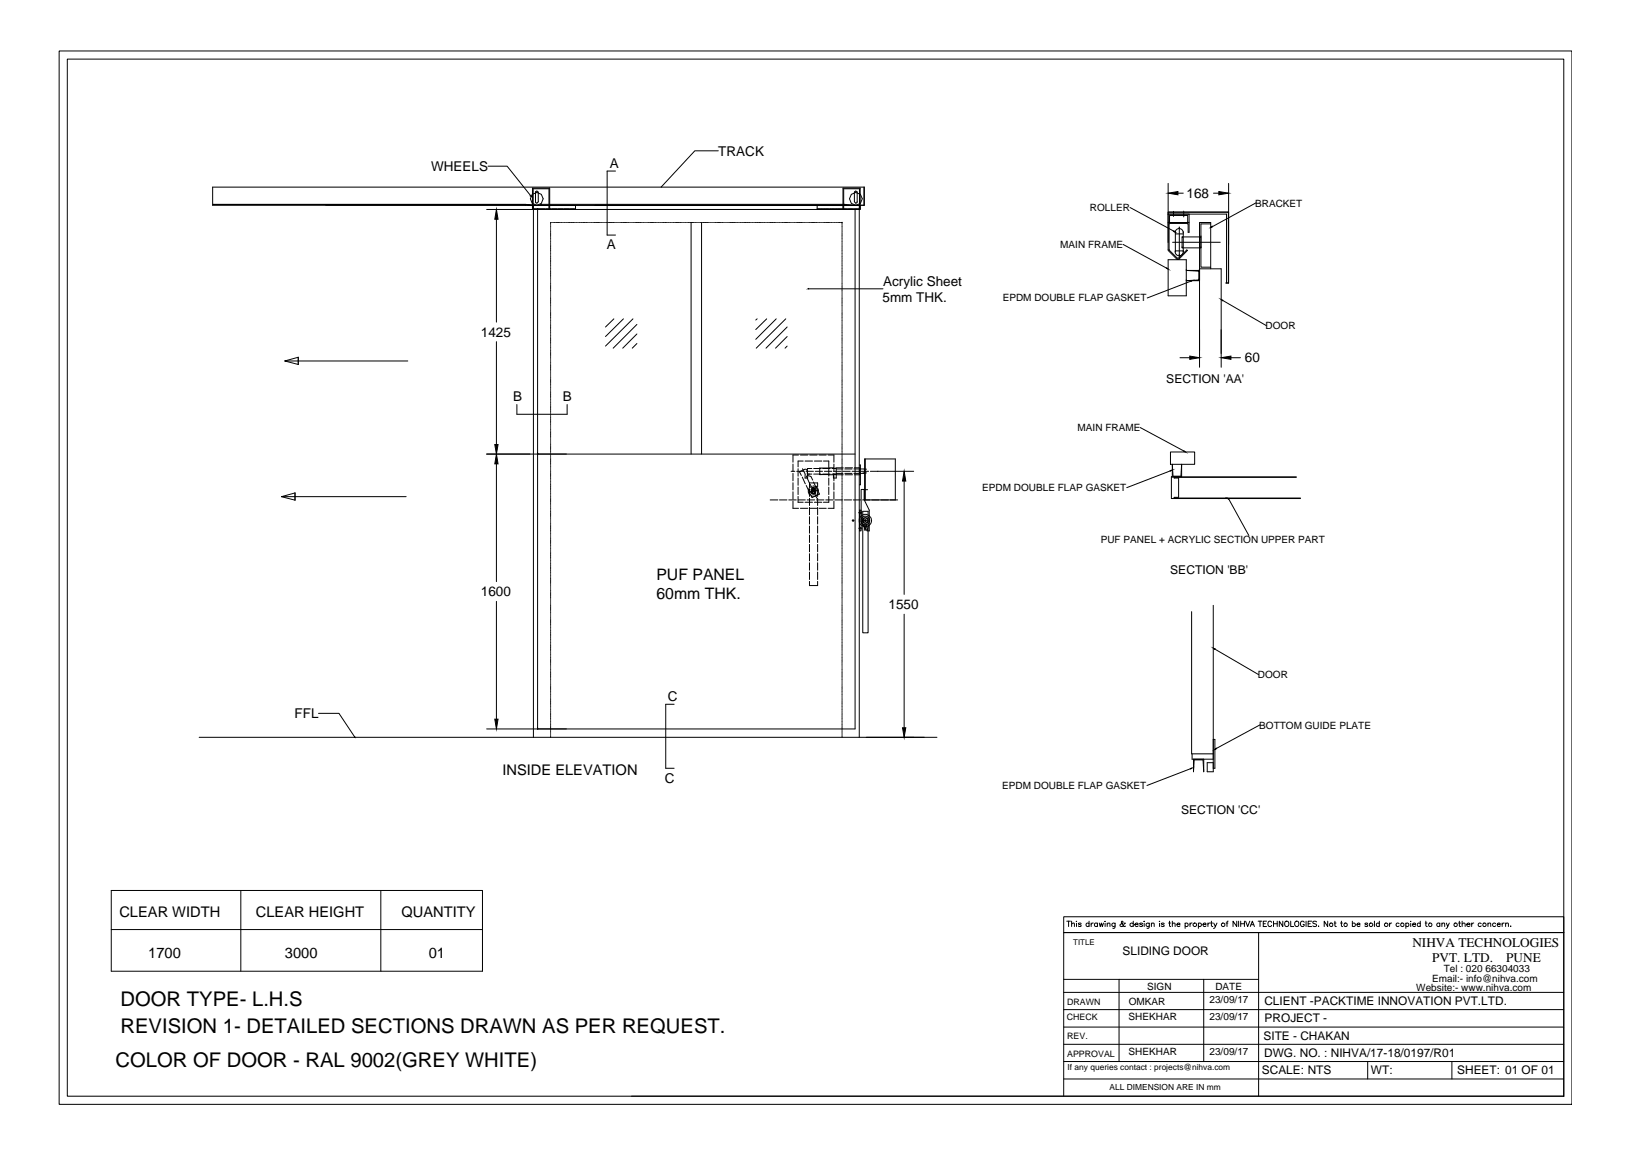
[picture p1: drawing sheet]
<svg xmlns="http://www.w3.org/2000/svg" width="297mm" height="210mm" viewBox="0 0 297 210" stroke-linecap="round" stroke-linejoin="round" font-family="sans-serif">
<!-- layer: at_Text -->
<path d="M157.2 95.5l.3 .9 .2-.9 .2 .9 .2-.9" fill="none" stroke="#000" stroke-width=".18"/>
<!-- layer: at_Entity -->
<g fill="none" stroke="#000" stroke-width=".18">
<path d="M38.7 37.2h56.9l1.7 .1h-58.6v-3.3h118.6v3.3h-98M95.6 37.2v.1M96.9 38h2.3M96.9 37.4h7.8v.7M97 38v-3.7h2.9v3.7M97.1 37.3v96.8M97.5 34.8h.2l.3 .2v1.7l-.3 .3-.2-.3zM97.8 38.1h.1M97.8 38.1v94.5M98.5 37.2v.1M98.5 37.2h55.2M98.5 37.2l-.3 .1"/>
<path d="M99.3 38h1M100 38v-3.8h-3.1v3.9h59.7v-3.9h-3.2v3.8M100.4 38h1M101.5 38h1M102.6 38h1M103.7 38h.8M104.6 38h.1M148.9 38h-.2M148.9 38h.8M149.8 38h1M150.9 38h1M152 38h1"/>
<path d="M153.1 38h1M153.6 38v-3.7h2.8v3.7M153.7 37.2v.1M153.7 37.2l1.6 .1M154.2 38h1.1M155.3 38h1.3M155.6 34.8h.4v.2v1.7l-.2 .3-.3-.3zM155.6 38.1v94.5h-57.8M156.4 37.3v96.8M156.6 37.4h-7.9v.7M157.2 34v3.3M100.2 40.6v.1"/>
<path d="M100.2 40.9h.1M100.2 41.1h.1M100.2 41.2v.1M100.2 41.4v.1M100.2 41.7h.1M100.2 41.8v.1M100.2 42v.1M100.2 42.2v.1M100.2 42.4v.1M100.2 42.6v.1M100.2 42.8v.1M100.2 43v.1"/>
<path d="M100.2 43.2v.1M100.2 43.4v.1M100.2 43.6v.1M100.2 43.8v.1M100.2 44v.1M100.2 44.2v.1M100.2 44.4v.1M100.2 44.6v.1M100.2 44.8v.1M100.2 45h.1M100.2 45.2v.1M100.2 45.4v.1"/>
<path d="M100.2 45.6h.1M100.2 45.8h.1M100.2 46v.1M100.2 46.1v.1M100.2 46.4h.1M100.2 46.6v.1M100.2 46.7v.1M100.2 46.9v.1M100.2 47.2h.1M100.2 47.3v.1M100.2 47.5v.1M100.2 47.8h.1"/>
<path d="M100.2 47.9v.1M100.2 48.1v.1M100.2 48.3v.1M100.2 48.5v.1M100.2 48.7v.1M100.2 48.9v.1M100.2 49.1v.1M100.2 49.3v.1M100.2 49.5v.1M100.2 49.7v.1M100.2 49.9v.1M100.2 50.1v.1"/>
<path d="M100.2 50.3v.1M100.2 50.5h.1M100.2 50.7v.1M100.2 50.9v.1M100.2 51.1h.1M100.2 51.3v.1M100.2 51.5v.1M100.2 51.6v.1M100.2 51.9h.1M100.2 52.1v.1M100.2 52.2v.1M100.2 52.5h.1"/>
<path d="M100.2 52.7h.1M100.2 52.8v.1M100.2 53v.1M100.2 53.3h.1M100.2 53.4v.1M100.2 53.6v.1M100.2 53.8v.1M100.2 54v.1M100.2 54.2v.1M100.2 54.4v.1M100.2 54.6v.1M100.2 54.8v.1"/>
<path d="M100.2 55v.1M100.2 55.2v.1M100.2 55.4v.1M100.2 55.6v.1M100.2 55.8v.1M100.2 56h.1M100.2 56.2v.1M100.2 56.4v.1M100.2 56.6h.1M100.2 56.8v.1M100.2 57v.1M100.2 57.2h.1"/>
<path d="M100.2 57.4h.1M100.2 57.6v.1M100.2 57.7v.1M100.2 58h.1M100.2 58.2v.1M100.2 58.3v.1M100.2 58.5v.1M100.2 58.8h.1M100.2 58.9v.1M100.2 59.1v.1M100.2 59.4h.1M100.2 59.5v.1"/>
<path d="M100.2 59.7v.1M100.2 59.9v.1M100.3 40.5l-.1 .1M100.5 40.5h.1M100.6 40.5h.1M100.9 40.5h.1M101.1 40.5h.1M101.2 40.5h.1M101.4 40.5h.1M101.6 40.5h.1M101.8 40.5h.1M102 40.5h.1"/>
<path d="M102.2 40.5h.1M102.4 40.5h.1M102.6 40.5h.1M102.8 40.5h.1M103 40.5h.1M103.2 40.5h.1M103.4 40.5h.1M103.6 40.5h.1M103.8 40.5h.1M104 40.5h.1M104.2 40.5h.1M104.4 40.5h.1"/>
<path d="M104.6 40.5h.1M104.8 40.5h.1M105 40.5h.1M105.2 40.5h.1M105.4 40.5h.1M105.6 40.5h.1M105.8 40.5h.1M106 40.5h.1M106.1 40.5h.1M106.4 40.5h.1M106.6 40.5h.1M106.7 40.5h.1"/>
<path d="M106.9 40.5h.1M107.2 40.5h.1M107.3 40.5h.1M107.5 40.5h.1M107.7 40.5h.1M107.9 40.5h.1M108.1 40.5h.1M108.3 40.5h.1M108.5 40.5h.1M108.7 40.5h.1M108.9 40.5h.1M109.1 40.5h.1"/>
<path d="M109.3 40.5h.1M109.5 40.5h.1M109.7 40.5h.1M109.9 40.5h.1M110.1 40.5h.1M110.3 40.5h.1M110.5 40.5h.1M110.7 40.5h.1M110.9 40.5h.1M111.1 40.5h.1M111.3 40.5h.1M111.5 40.5h.1"/>
<path d="M111.6 40.5h.1M111.9 40.5h.1M112.1 40.5h.1M112.2 40.5h.1M112.5 40.5h.1M112.7 40.5h.1M112.8 40.5h.1M113 40.5h.1M113.2 40.5h.1M113.4 40.5h.1M113.6 40.5h.1M113.8 40.5h.1"/>
<path d="M114 40.5h.1M114.2 40.5h.1M114.4 40.5h.1M114.6 40.5h.1M114.8 40.5h.1M115 40.5h.1M115.2 40.5h.1M115.4 40.5h.1M115.6 40.5h.1M115.8 40.5h.1M116 40.5h.1M116.2 40.5h.1"/>
<path d="M116.4 40.5h.1M116.6 40.5h.1M116.8 40.5h.1M117 40.5h.1M117.2 40.5h.1M117.4 40.5h.1M117.6 40.5h.1M117.7 40.5h.1M118 40.5h.1M118.2 40.5h.1M118.3 40.5h.1M118.5 40.5h.1"/>
<path d="M118.7 40.5h.1M118.9 40.5h.1M119.1 40.5h.1M119.3 40.5h.1M119.5 40.5h.1M119.7 40.5h.1M119.9 40.5h.1M120.1 40.5h.1M120.3 40.5h.1M120.5 40.5h.1M120.7 40.5h.1M120.9 40.5h.1"/>
<path d="M121.1 40.5h.1M121.3 40.5h.1M121.5 40.5h.1M121.7 40.5h.1M121.9 40.5h.1M122.1 40.5h.1M122.3 40.5h.1M122.5 40.5h.1M122.7 40.5h.1M122.9 40.5h.1M123.1 40.5h.1M123.2 40.5h.1"/>
<path d="M123.5 40.5h.1M123.7 40.5h.1M123.8 40.5h.1M124.1 40.5h.1M124.3 40.5h.1M124.4 40.5h.1M124.6 40.5h.1M124.8 40.5h.1M125 40.5h.1M125.2 40.5h.1M125.4 40.5h.1M125.6 40.5h.1"/>
<path d="M125.8 40.5v42.1M125.8 40.5h.1M126 40.5h.1M126.2 40.5h.1M126.4 40.5h.1M126.6 40.5h.1M126.8 40.5h.1M127 40.5h.1M127.2 40.5h.1M127.4 40.5h.1M127.6 40.5h.1M127.7 40.5v42.1"/>
<path d="M127.8 40.5h.1M128 40.5h.1M128.2 40.5h.1M128.4 40.5h.1M128.6 40.5h.1M128.7 40.5h.1M129 40.5h.1M129.2 40.5h.1M129.3 40.5h.1M129.6 40.5h.1M129.8 40.5h.1M129.9 40.5h.1"/>
<path d="M130.1 40.5h.1M130.3 40.5h.1M130.5 40.5h.1M130.7 40.5h.1M130.9 40.5h.1M131.1 40.5h.1M131.3 40.5h.1M131.5 40.5h.1M131.7 40.5h.1M131.9 40.5h.1M132.1 40.5h.1M132.3 40.5h.1"/>
<path d="M132.5 40.5h.1M132.7 40.5h.1M132.9 40.5h.1M133.1 40.5h.1M133.3 40.5h.1M133.5 40.5h.1M133.7 40.5h.1M133.9 40.5h.1M134.1 40.5h.1M134.3 40.5h.1M134.5 40.5h.1M134.7 40.5h.1"/>
<path d="M134.8 40.5h.1M135.1 40.5h.1M135.3 40.5h.1M135.4 40.5h.1M135.7 40.5h.1M135.9 40.5h.1M136 40.5h.1M136.2 40.5h.1M136.4 40.5h.1M136.6 40.5h.1M136.8 40.5h.1M137 40.5h.1"/>
<path d="M137.2 40.5h.1M137.4 40.5h.1M137.6 40.5h.1M137.8 40.5h.1M138 40.5h.1M138.2 40.5h.1M138.4 40.5h.1M138.6 40.5h.1M138.8 40.5h.1M139 40.5h.1M139.2 40.5h.1M139.4 40.5h.1"/>
<path d="M139.6 40.5h.1M139.8 40.5h.1M140 40.5h.1M140.2 40.5h.1M140.3 40.5h.1M140.6 40.5h.1M140.8 40.5h.1M140.9 40.5h.1M141.2 40.5h.1M141.4 40.5h.1M141.5 40.5h.1M141.7 40.5h.1"/>
<path d="M141.9 40.5h.1M142.1 40.5h.1M142.3 40.5h.1M142.5 40.5h.1M142.7 40.5h.1M142.9 40.5h.1M143.1 40.5h.1M143.3 40.5h.1M143.5 40.5h.1M143.7 40.5h.1M143.9 40.5h.1M144.1 40.5h.1"/>
<path d="M144.3 40.5h.1M144.5 40.5h.1M144.7 40.5h.1M144.9 40.5h.1M145.1 40.5h.1M145.3 40.5h.1M145.5 40.5h.1M145.7 40.5h.1M145.9 40.5h.1M146.1 40.5h.1M146.3 40.5h.1M146.4 40.5h.1"/>
<path d="M146.7 40.5h.1M146.9 40.5h.1M147 40.5h.1M147.2 40.5h.1M147.4 40.5h.1M147.6 40.5h.1M147.8 40.5h.1M148 40.5h.1M148.2 40.5h.1M148.4 40.5h.1M148.6 40.5h.1M148.8 40.5h.1"/>
<path d="M149 40.5h.1M149.2 40.5h.1M149.4 40.5h.1M149.6 40.5h.1M149.8 40.5h.1M150 40.5h.1M150.2 40.5h.1M150.4 40.5h.1M150.6 40.5h.1M150.8 40.5h.1M151 40.5h.1M151.2 40.5h.1"/>
<path d="M151.4 40.5h.1M151.6 40.5h.1M151.8 40.5h.1M151.9 40.5h.1M152.2 40.5h.1M152.4 40.5h.1M152.5 40.5h.1M152.8 40.5h.1M153 40.5h.1M153.3 40.4l-.2 .1M153.3 40.6v.1M153.3 40.9h.1"/>
<path d="M153.3 41.1h.1M153.3 41.2v.1M153.3 41.4v.1M153.3 41.7h.1M153.3 41.8v.1M153.3 42v.1M153.3 42.2v.1M153.3 42.4v.1M153.3 42.6v.1M153.3 42.8v.1M153.3 43v.1M153.3 43.2v.1"/>
<path d="M153.3 43.4v.1M153.3 43.6v.1M153.3 43.8v.1M153.3 44v.1M153.3 44.2v.1M153.3 44.4v.1M153.3 44.6v.1M153.3 44.8v.1M153.3 45h.1M153.3 45.2v.1M153.3 45.4v.1M153.3 45.6h.1"/>
<path d="M153.3 45.8h.1M153.3 46v.1M153.3 46.1v.1M153.3 46.4h.1M153.3 46.6v.1M153.3 46.7v.1M153.3 46.9v.1M153.3 47.2h.1M153.3 47.3v.1M153.3 47.5v.1M153.3 47.8h.1M153.3 47.9v.1"/>
<path d="M153.3 48.1v.1M153.3 48.3v.1M153.3 48.5v.1M153.3 48.7v.1M153.3 48.9v.1M153.3 49.1v.1M153.3 49.3v.1M153.3 49.5v.1M153.3 49.7v.1M153.3 49.9v.1M153.3 50.1v.1M153.3 50.3v.1"/>
<path d="M153.3 50.5h.1M153.3 50.7v.1M153.3 50.9v.1M153.3 51.1h.1M153.3 51.3v.1M153.3 51.5v.1M153.3 51.6v.1M153.3 51.9h.1M153.3 52.1v.1M153.3 52.2v.1M153.3 52.5h.1M153.3 52.7h.1"/>
<path d="M153.3 52.8v.1M153.3 53v.1M153.3 53.3h.1M153.3 53.4v.1M153.3 53.6v.1M153.3 53.8v.1M153.3 54v.1M153.3 54.2v.1M153.3 54.4v.1M153.3 54.6v.1M153.3 54.8v.1M153.3 55v.1"/>
<path d="M153.3 55.2v.1M153.3 55.4v.1M153.3 55.6v.1M153.3 55.8v.1M153.3 56h.1M153.3 56.2v.1M153.3 56.4v.1M153.3 56.6h.1M153.3 56.8v.1M153.3 57v.1M153.3 57.2h.1M153.3 57.4h.1"/>
<path d="M153.3 57.6v.1M153.3 57.7v.1M153.3 58h.1M153.3 58.2v.1M153.3 58.3v.1M153.3 58.5v.1M153.3 58.8h.1M153.3 58.9v.1M153.3 59.1v.1M153.3 59.4h.1M153.3 59.5v.1M153.3 59.7v.1"/>
<path d="M153.3 59.9v.1M153.3 40.5v.1M51.8 65.7l2.5-.7v1.3zM51.8 65.7h22.4M100.2 60.1v.1M100.2 60.3v.1M100.2 60.5v.1M100.2 60.7v.1M100.2 60.9v.1M100.2 61.1v.1M100.2 61.3v.1M100.2 61.5v.1"/>
<path d="M100.2 61.7v.1M100.2 61.9v.1M100.2 62.1h.1M100.2 62.3v.1M100.2 62.5v.1M100.2 62.7h.1M100.2 62.9h.1M100.2 63.1v.1M100.2 63.2v.1M100.2 63.5h.1M100.2 63.7v.1M100.2 63.8v.1"/>
<path d="M100.2 64.1h.1M100.2 64.3h.1M100.2 64.4v.1M100.2 64.6v.1M100.2 64.9h.1M100.2 65v.1M100.2 65.2v.1M100.2 65.4v.1M100.2 65.6v.1M100.2 65.8v.1M100.2 66v.1M100.2 66.2v.1"/>
<path d="M100.2 66.4v.1M100.2 66.6v.1M100.2 66.8v.1M100.2 67v.1M100.2 67.2v.1M100.2 67.4v.1M100.2 67.6h.1M100.2 67.8v.1M100.2 68v.1M100.2 68.2h.1M100.2 68.4v.1M100.2 68.6v.1"/>
<path d="M100.2 68.8h.1M100.2 69h.1M100.2 69.2v.1M100.2 69.3v.1M100.2 69.6h.1M100.2 69.8v.1M100.2 69.9v.1M100.2 70.1v.1M100.2 70.4h.1M100.2 70.5v.1M100.2 70.7v.1M100.2 71h.1"/>
<path d="M100.2 71.1v.1M100.2 71.3v.1M100.2 71.5v.1M100.2 71.7v.1M100.2 71.9v.1M100.2 72.1v.1M100.2 72.3v.1M100.2 72.5v.1M100.2 72.7v.1M100.2 72.9v.1M100.2 73.1v.1M100.2 73.3v.1"/>
<path d="M100.2 73.5v.1M100.2 73.7h.1M100.2 73.9v.1M100.2 74.1v.1M100.2 74.3h.1M100.2 74.5h.1M100.2 74.7v.1M100.2 74.8v.1M100.2 75.1h.1M100.2 75.3v.1M100.2 75.4v.1M100.2 75.6v.1"/>
<path d="M100.2 75.9h.1M100.2 76v.1M100.2 76.2v.1M100.2 76.5h.1M100.2 76.6v.1M100.2 76.8v.1M100.2 77v.1M100.2 77.2v.1M100.2 77.4v.1M100.2 77.6v.1M100.2 77.8v.1M100.2 78v.1"/>
<path d="M100.2 78.2v.1M100.2 78.4v.1M100.2 78.6v.1M100.2 78.8v.1M100.2 79v.1M100.2 79.2v.1M100.2 79.4v.1M100.2 79.6v.1M100.2 79.8h.1M100.2 80v.1M153.3 60.1v.1M153.3 60.3v.1"/>
<path d="M153.3 60.5v.1M153.3 60.7v.1M153.3 60.9v.1M153.3 61.1v.1M153.3 61.3v.1M153.3 61.5v.1M153.3 61.7v.1M153.3 61.9v.1M153.3 62.1h.1M153.3 62.3v.1M153.3 62.5v.1M153.3 62.7h.1"/>
<path d="M153.3 62.9h.1M153.3 63.1v.1M153.3 63.2v.1M153.3 63.5h.1M153.3 63.7v.1M153.3 63.8v.1M153.3 64.1h.1M153.3 64.3h.1M153.3 64.4v.1M153.3 64.6v.1M153.3 64.9h.1M153.3 65v.1"/>
<path d="M153.3 65.2v.1M153.3 65.4v.1M153.3 65.6v.1M153.3 65.8v.1M153.3 66v.1M153.3 66.2v.1M153.3 66.4v.1M153.3 66.6v.1M153.3 66.8v.1M153.3 67v.1M153.3 67.2v.1M153.3 67.4v.1"/>
<path d="M153.3 67.6h.1M153.3 67.8v.1M153.3 68v.1M153.3 68.2h.1M153.3 68.4v.1M153.3 68.6v.1M153.3 68.8h.1M153.3 69h.1M153.3 69.2v.1M153.3 69.3v.1M153.3 69.6h.1M153.3 69.8v.1"/>
<path d="M153.3 69.9v.1M153.3 70.1v.1M153.3 70.4h.1M153.3 70.5v.1M153.3 70.7v.1M153.3 71h.1M153.3 71.1v.1M153.3 71.3v.1M153.3 71.5v.1M153.3 71.7v.1M153.3 71.9v.1M153.3 72.1v.1"/>
<path d="M153.3 72.3v.1M153.3 72.5v.1M153.3 72.7v.1M153.3 72.9v.1M153.3 73.1v.1M153.3 73.3v.1M153.3 73.5v.1M153.3 73.7h.1M153.3 73.9v.1M153.3 74.1v.1M153.3 74.3h.1M153.3 74.5h.1"/>
<path d="M153.3 74.7v.1M153.3 74.8v.1M153.3 75.1h.1M153.3 75.3v.1M153.3 75.4v.1M153.3 75.6v.1M153.3 75.9h.1M153.3 76v.1M153.3 76.2v.1M153.3 76.5h.1M153.3 76.6v.1M153.3 76.8v.1"/>
<path d="M153.3 77v.1M153.3 77.2v.1M153.3 77.4v.1M153.3 77.6v.1M153.3 77.8v.1M153.3 78v.1M153.3 78.2v.1M153.3 78.4v.1M153.3 78.6v.1M153.3 78.8v.1M153.3 79v.1M153.3 79.2v.1"/>
<path d="M153.3 79.4v.1M153.3 79.6v.1M153.3 79.8h.1M153.3 80v.1M51.2 90.3l2.5-.6v1.3zM51.2 90.3h22.7M97.8 82.6h.1M97.8 82.6h57.8M100.2 80.2v.1M100.2 80.4h.1M100.2 80.6h.1M100.2 80.8v.1"/>
<path d="M100.2 80.9v.1M100.2 81.2h.1M100.2 81.4h.1M100.2 81.5v.1M100.2 81.7v.1M100.2 82h.1M100.2 82.1v.1M100.2 82.3v.1M100.2 82.6h.1M100.2 82.7v.1M100.2 82.9v.1M100.2 83.1v.1"/>
<path d="M100.2 83.3v.1M100.2 83.5v.1M100.2 83.7v.1M100.2 83.9v.1M100.2 84.1v.1M100.2 84.3v.1M100.2 84.5v.1M100.2 84.7v.1M100.2 84.9v.1M100.2 85.1v.1M100.2 85.3h.1M100.2 85.5v.1"/>
<path d="M100.2 85.7v.1M100.2 85.9h.1M100.2 86.1h.1M100.2 86.3v.1M100.2 86.4v.1M100.2 86.7h.1M100.2 86.9v.1M100.2 87v.1M100.2 87.2v.1M100.2 87.5h.1M100.2 87.6v.1M100.2 87.8v.1"/>
<path d="M100.2 88.1h.1M100.2 88.2v.1M100.2 88.4v.1M100.2 88.6v.1M100.2 88.8v.1M100.2 89v.1M100.2 89.2v.1M100.2 89.4v.1M100.2 89.6v.1M100.2 89.8v.1M100.2 90v.1M100.2 90.2v.1"/>
<path d="M100.2 90.4v.1M100.2 90.6v.1M100.2 90.8v.1M100.2 91v.1M100.2 91.2v.1M100.2 91.4h.1M100.2 91.6v.1M100.2 91.8v.1M100.2 92h.1M100.2 92.2h.1M100.2 92.4v.1M100.2 92.5v.1"/>
<path d="M100.2 92.8h.1M100.2 93h.1M100.2 93.1v.1M100.2 93.3v.1M100.2 93.6h.1M100.2 93.7v.1M100.2 93.9v.1M100.2 94.1v.1M100.2 94.3v.1M100.2 94.5v.1M100.2 94.7v.1M100.2 94.9v.1"/>
<path d="M100.2 95.1v.1M100.2 95.3v.1M100.2 95.5v.1M100.2 95.7v.1M100.2 95.9v.1M100.2 96.1v.1M100.2 96.3v.1M100.2 96.5v.1M100.2 96.7v.1M100.2 96.9v.1M100.2 97.1v.1M100.2 97.3v.1"/>
<path d="M100.2 97.5h.1M100.2 97.7h.1M100.2 97.9v.1M100.2 98.1h.1M100.2 98.3h.1M100.2 98.5v.1M100.2 98.6v.1M100.2 98.8v.1M100.2 99.1h.1M100.2 99.2v.1M100.2 99.4v.1M100.2 99.7h.1"/>
<path d="M100.2 99.8v.1M140.2 90.9h1.4M141.9 90.9h1.3M143.6 90.9h1.3M144 85.7h.7M144.3 84.4v1.4M144.3 86.1v1.4M144.3 87.8v1.3M144.3 89.5v1.3M144.3 91.1v1.4h1M145 85.7h1.4M145.3 90.9h1.3"/>
<path d="M145.3 85.3v1.3M145.3 87v1.3M145.3 88.6v1.4M145.3 90.3v1.1h.9M145.3 82.8h-1v1.3M145.7 92.5h1.3M145.7 82.8h1.3M145.9 86.5l-.4-.7 1.2-.5 .3 .4v.8l.6 .2 .3 .6M146 86.8l.6 1.2M146.1 85.3l.5 1M146.2 83.9h-.9v1M146.5 91.4h1.4"/>
<path d="M146.5 83.9h1.4M146.7 85.7h1.4M146.7 86.6l.6 1.2M146.7 88.3l.6 1.2M146.9 90.9h1.4M147.3 88.6v-.8h1.5v.8M147.3 88.9v1.4M147.3 90.6v1.3M147.3 92.3v1.3M147.3 94v1.3M147.3 95.7v1.3M147.3 97.3v1.4"/>
<path d="M147.3 99v1.4M147.4 92.5h1.3M147.4 82.8h1.3M147.5 88.1l.6 1.2M147.5 89.3a.56 .56 0 0 0 .4 .6 .56 .56 0 0 0 .6-.2M147.6 88.5a.91 .91 0 0 0-.3 1.4M147.6 89a.56 .56 0 0 1 .6-.2 .56 .56 0 0 1 .4 .5M147.6 89.3a.42 .42 0 0 0 .3 .4 .42 .42 0 0 0 .5-.1M147.7 89.2l.2-.2h.3l.2 .5-.3 .2h-.2zM147.7 89.1a.42 .42 0 0 1 .5-.2 .42 .42 0 0 1 .3 .4M147.8 85.2h-.8v1h.8M147.9 88.8v.1l.2-.1"/>
<path d="M147.9 89l.2 .3v-.3M147.9 88.9h.2M147.9 89.3v-.3l.2 .3M147.9 88.8h.1M147.9 88.9h.1M147.9 89h.1M147.9 89.1h.1M147.9 88.8h.3M147.9 89h.3M147.9 88.9l.2 .1M147.9 89.3h.2M147.9 88.8v.5"/>
<path d="M148 88.4a.97 .97 0 0 1 1 .9M148 88.8l-.1 .1M148 89.1l-.1 .1M148 88.9l.1-.1-.2 .2M148 88.9h.1M148 89.2l-.1 .1M148 89.3h.1M148.1 88.8l.1 .1v-.1M148.1 88.9l.1 .1M148.1 89v.3h.1v-.3M148.1 88.8h.1M148.1 88.9h.1"/>
<path d="M148.1 88.9l-.2 .2M148.1 89h.1M148.1 89.3h.1M148.1 88.9v.1M148.1 88.8l-.2 .1M148.1 88.8l-.1 .1M148.1 89l-.2 .1M148.1 89l-.1 .2zM148.1 89.3h-.2M148.1 89.3l.1-.1-.1 .1M148.1 87.7l.5 1.2M148.1 85.2h1.3"/>
<path d="M148.1 86.2h1.3M148.1 89l.1-.1-.3 .3M148.2 89l-.2 .2M148.2 88.9h.1M148.2 89.3h.1M148.2 88.8l-.1 .1M148.2 89l-.3 .3M148.2 89.6l.5 1M148.2 88.8l-.3 .4M148.2 88.8v.5M148.2 88.9l-.3 .4 .1-.1M148.2 89.1l-.1 .1"/>
<path d="M148.2 89.1l-.2 .2M148.2 89.2l-.1 .1M148.2 91.4h1.4M148.2 83.9h1.4M148.4 85.7h1.3M148.6 90.9h1.4M148.6 88.4l-.5 .9M148.8 89.2l.4 .7-1.4 .6-.3-.7M148.8 88.9v1.4M148.8 90.6v1.3M148.8 92.3v1.3M148.8 94v1.3"/>
<path d="M148.8 95.7v1.3M148.8 97.3v1.4M148.8 99v1.4M148.9 89.7a.89 .89 0 0 1-1.3 .4M149.1 92.5h1.3M149.1 82.8h1.3M149.7 85.2h1.4M149.7 86.2h1.4M149.9 83.9h.9v1M150 85.7h1.4M150.3 90.9h1.3M150.7 82.8h1.1v1.3"/>
<path d="M150.8 90.3v1.1h-.9M150.8 85.3v1.3M150.8 87v1.3M150.8 88.6v1.4M150.8 86.4h1M151.4 85.2h.8v1h-.8M151.7 85.7h1.4M151.8 85.1h-2.6v1.2h1.6M151.8 91.1v1.4h-1.1M151.8 84.4v1.4M151.8 86.1v1.4M151.8 87.8v1.3"/>
<path d="M151.8 89.5v1.3M151.9 90.9h1.4M152.1 86.4h1.4M152.1 85.1h1.4M152.2 85.3h1.2M152.2 86.1h1.2M153.3 80.2v.1M153.3 80.4h.1M153.3 80.6h.1M153.3 80.8v.1M153.3 80.9v.1M153.3 81.2h.1"/>
<path d="M153.3 81.4h.1M153.3 81.5v.1M153.3 81.7v.1M153.3 82h.1M153.3 82.1v.1M153.3 82.3v.1M153.3 82.6h.1M153.3 82.7v.1M153.3 82.9v.1M153.3 83.1v.1M153.3 83.3v.1M153.3 83.5v.1"/>
<path d="M153.3 83.7v.1M153.3 83.9v.1M153.3 84.1v.1M153.3 84.3v.1M153.3 84.5v.1M153.3 84.7v.1M153.3 84.9v.1M153.3 85.1v.1M153.3 85.3h.1M153.3 85.5v.1M153.3 85.7v.1M153.3 85.9h.1"/>
<path d="M153.3 86.1h.1M153.3 86.3v.1M153.3 86.4v.1M153.3 86.7h.1M153.3 86.9v.1M153.3 87v.1M153.3 87.2v.1M153.3 87.5h.1M153.3 87.6v.1M153.3 87.8v.1M153.3 88.1h.1M153.3 88.2v.1"/>
<path d="M153.3 88.4v.1M153.3 88.6v.1M153.3 88.8v.1M153.3 89v.1M153.3 89.2v.1M153.3 89.4v.1M153.3 89.6v.1M153.3 89.8v.1M153.3 90v.1M153.3 90.2v.1M153.3 90.4v.1M153.3 90.6v.1"/>
<path d="M153.3 90.8v.1M153.3 91v.1M153.3 91.2v.1M153.3 91.4h.1M153.3 91.6v.1M153.3 91.8v.1M153.3 92h.1M153.3 92.2h.1M153.3 92.4v.1M153.3 92.5v.1M153.3 92.8h.1M153.3 93h.1"/>
<path d="M153.3 93.1v.1M153.3 93.3v.1M153.3 93.6h.1M153.3 93.7v.1M153.3 93.9v.1M153.3 94.1v.1M153.3 94.3v.1M153.3 94.5v.1M153.3 94.7v.1M153.3 94.9v.1M153.3 95.1v.1M153.3 95.3v.1"/>
<path d="M153.3 95.5v.1M153.3 95.7v.1M153.3 95.9v.1M153.3 96.1v.1M153.3 96.3v.1M153.3 96.5v.1M153.3 96.7v.1M153.3 96.9v.1M153.3 97.1v.1M153.3 97.3v.1M153.3 97.5h.1M153.3 97.7h.1"/>
<path d="M153.3 97.9v.1M153.3 98.1h.1M153.3 98.3h.1M153.3 98.5v.1M153.3 98.6v.1M153.3 98.8v.1M153.3 99.1h.1M153.3 99.2v.1M153.3 99.4v.1M153.3 99.7h.1M153.3 99.8v.1M153.4 85.7h1.3"/>
<path d="M153.6 90.9h1.4M153.8 85.3h1.3M153.8 86.1h1.3M153.8 86.4h1.4M153.8 85.1h1.4M155.1 85.7h1.3M155.3 90.9h1.3M155.4 85.3h2v.8h-2M155.5 85.1h.9v1.3h-.9M156.3 93.3h.6M156.3 96.1h.6M156.4 92.8h.3v3.8h-.3z"/>
<path d="M156.4 93.4h.3M156.4 93.1h.3M156.4 96.2h.3M156.4 95.9h.3M156.4 85.2l.1 .1M156.4 84.6h.2v3.6h-.2M156.5 86.1l-.1 .1M156.7 89h.6v1.9l.9 1.9v3.8h-.4l-1.1-1.6zM156.8 85.7h1.3M157 90.9h1.3M157 93h1v22.1h-1zM157.1 95.5h.6"/>
<path d="M157.2 94.4l.3-.2 .3 .2-.1 .7h-.3l-.2-.1zM157.2 89.1h.7M157.3 85.3h.4M157.4 83.5h5.6v7.4h-5.6zM157.4 95.5v.9M157.5 94.5l-.1 .1v.2l.3-.1M157.5 83.5v7.4M158.4 85.7h1.4M158.7 90.9h1.3M160.3 90.9h1.4M162 90.9h1.4M100.2 100v.1"/>
<path d="M100.2 100.2v.1M100.2 100.4v.1M100.2 100.6v.1M100.2 100.8v.1M100.2 101v.1M100.2 101.2v.1M100.2 101.4v.1M100.2 101.6v.1M100.2 101.8v.1M100.2 102v.1M100.2 102.2v.1M100.2 102.4v.1"/>
<path d="M100.2 102.6v.1M100.2 102.8v.1M100.2 103h.1M100.2 103.2v.1M100.2 103.4v.1M100.2 103.6h.1M100.2 103.8h.1M100.2 104v.1M100.2 104.1v.1M100.2 104.4h.1M100.2 104.6h.1M100.2 104.7v.1"/>
<path d="M100.2 104.9v.1M100.2 105.2h.1M100.2 105.3v.1M100.2 105.5v.1M100.2 105.7v.1M100.2 105.9v.1M100.2 106.1v.1M100.2 106.3v.1M100.2 106.5v.1M100.2 106.7v.1M100.2 106.9v.1M100.2 107.1v.1"/>
<path d="M100.2 107.3v.1M100.2 107.5v.1M100.2 107.7v.1M100.2 107.9v.1M100.2 108.1v.1M100.2 108.3v.1M100.2 108.5v.1M100.2 108.7v.1M100.2 108.9v.1M100.2 109.1h.1M100.2 109.3h.1M100.2 109.5v.1"/>
<path d="M100.2 109.7h.1M100.2 109.9h.1M100.2 110.1v.1M100.2 110.2v.1M100.2 110.4v.1M100.2 110.7h.1M100.2 110.8v.1M100.2 111v.1M100.2 111.3h.1M100.2 111.4v.1M100.2 111.6v.1M100.2 111.8v.1"/>
<path d="M100.2 112v.1M100.2 112.2v.1M100.2 112.4v.1M100.2 112.6v.1M100.2 112.8v.1M100.2 113v.1M100.2 113.2v.1M100.2 113.4v.1M100.2 113.6v.1M100.2 113.8v.1M100.2 114v.1M100.2 114.2v.1"/>
<path d="M100.2 114.4v.1M100.2 114.6v.1M100.2 114.8v.1M100.2 115v.1M100.2 115.2h.1M100.2 115.4h.1M100.2 115.6v.1M100.2 115.8h.1M100.2 116h.1M100.2 116.2h.1M100.2 116.3v.1M100.2 116.5v.1"/>
<path d="M100.2 116.8h.1M100.2 116.9v.1M100.2 117.1v.1M100.2 117.3v.1M100.2 117.5v.1M100.2 117.7v.1M100.2 117.9v.1M100.2 118.1v.1M100.2 118.3v.1M100.2 118.5v.1M100.2 118.7v.1M100.2 118.9v.1"/>
<path d="M100.2 119.1v.1M100.2 119.3v.1M100.2 119.5v.1M100.2 119.7v.1M100.2 119.9v.1M147.3 105.7v.8h1.5v-.8M147.3 100.7v1.3M147.3 102.4v1.3M147.3 104.1v1.3M148.8 100.7v1.3M148.8 102.4v1.3M148.8 104.1v1.3"/>
<path d="M153.3 100v.1M153.3 100.2v.1M153.3 100.4v.1M153.3 100.6v.1M153.3 100.8v.1M153.3 101v.1M153.3 101.2v.1M153.3 101.4v.1M153.3 101.6v.1M153.3 101.8v.1M153.3 102v.1M153.3 102.2v.1"/>
<path d="M153.3 102.4v.1M153.3 102.6v.1M153.3 102.8v.1M153.3 103h.1M153.3 103.2v.1M153.3 103.4v.1M153.3 103.6h.1M153.3 103.8h.1M153.3 104v.1M153.3 104.1v.1M153.3 104.4h.1M153.3 104.6h.1"/>
<path d="M153.3 104.7v.1M153.3 104.9v.1M153.3 105.2h.1M153.3 105.3v.1M153.3 105.5v.1M153.3 105.7v.1M153.3 105.9v.1M153.3 106.1v.1M153.3 106.3v.1M153.3 106.5v.1M153.3 106.7v.1M153.3 106.9v.1"/>
<path d="M153.3 107.1v.1M153.3 107.3v.1M153.3 107.5v.1M153.3 107.7v.1M153.3 107.9v.1M153.3 108.1v.1M153.3 108.3v.1M153.3 108.5v.1M153.3 108.7v.1M153.3 108.9v.1M153.3 109.1h.1M153.3 109.3h.1"/>
<path d="M153.3 109.5v.1M153.3 109.7h.1M153.3 109.9h.1M153.3 110.1v.1M153.3 110.2v.1M153.3 110.4v.1M153.3 110.7h.1M153.3 110.8v.1M153.3 111v.1M153.3 111.3h.1M153.3 111.4v.1M153.3 111.6v.1"/>
<path d="M153.3 111.8v.1M153.3 112v.1M153.3 112.2v.1M153.3 112.4v.1M153.3 112.6v.1M153.3 112.8v.1M153.3 113v.1M153.3 113.2v.1M153.3 113.4v.1M153.3 113.6v.1M153.3 113.8v.1M153.3 114v.1"/>
<path d="M153.3 114.2v.1M153.3 114.4v.1M153.3 114.6v.1M153.3 114.8v.1M153.3 115v.1M153.3 115.2h.1M153.3 115.4h.1M153.3 115.6v.1M153.3 115.8h.1M153.3 116h.1M153.3 116.2h.1M153.3 116.3v.1"/>
<path d="M153.3 116.5v.1M153.3 116.8h.1M153.3 116.9v.1M153.3 117.1v.1M153.3 117.3v.1M153.3 117.5v.1M153.3 117.7v.1M153.3 117.9v.1M153.3 118.1v.1M153.3 118.3v.1M153.3 118.5v.1M153.3 118.7v.1"/>
<path d="M153.3 118.9v.1M153.3 119.1v.1M153.3 119.3v.1M153.3 119.5v.1M153.3 119.7v.1M153.3 119.9v.1M36.3 134.1h134.2M97.8 132.6h.1M100.2 134v.1M100.2 120.1v.1M100.2 120.3v.1M100.2 120.5v.1"/>
<path d="M100.2 120.7h.1M100.2 120.9h.1M100.2 121.1v.1M100.2 121.3h.1M100.2 121.5h.1M100.2 121.7v.1M100.2 121.8v.1M100.2 122v.1M100.2 122.3h.1M100.2 122.4v.1M100.2 122.6v.1M100.2 122.9h.1"/>
<path d="M100.2 123v.1M100.2 123.2v.1M100.2 123.4v.1M100.2 123.6v.1M100.2 123.8v.1M100.2 124v.1M100.2 124.2v.1M100.2 124.4v.1M100.2 124.6v.1M100.2 124.8v.1M100.2 125v.1M100.2 125.2v.1"/>
<path d="M100.2 125.4v.1M100.2 125.6v.1M100.2 125.8v.1M100.2 126v.1M100.2 126.2v.1M100.2 126.4h.1M100.2 126.6v.1M100.2 126.8h.1M100.2 127h.1M100.2 127.2v.1M100.2 127.4h.1M100.2 127.6h.1"/>
<path d="M100.2 127.8h.1M100.2 127.9v.1M100.2 128.1v.1M100.2 128.4h.1M100.2 128.5v.1M100.2 128.7v.1M100.2 128.9v.1M100.2 129.1v.1M100.2 129.3v.1M100.2 129.5v.1M100.2 129.7v.1M100.2 129.9v.1"/>
<path d="M100.2 130.1v.1M100.2 130.3v.1M100.2 130.5v.1M100.2 130.7v.1M100.2 130.9v.1M100.2 131.1v.1M100.2 131.3v.1M100.2 131.5v.1M100.2 131.7v.1M100.2 131.9v.1M100.2 132.1v.1M100.2 132.3v.1"/>
<path d="M100.2 132.5h.1M100.2 132.7v.1M100.2 132.9h.1M100.2 133.1h.1M100.2 133.3v.1M100.2 133.5h.1M100.2 133.6v.1M100.2 133.9h.1M153.3 120.1v.1M153.3 120.3v.1M153.3 120.5v.1M153.3 120.7h.1"/>
<path d="M153.3 120.9h.1M153.3 121.1v.1M153.3 121.3h.1M153.3 121.5h.1M153.3 121.7v.1M153.3 121.8v.1M153.3 122v.1M153.3 122.3h.1M153.3 122.4v.1M153.3 122.6v.1M153.3 122.9h.1M153.3 123v.1"/>
<path d="M153.3 123.2v.1M153.3 123.4v.1M153.3 123.6v.1M153.3 123.8v.1M153.3 124v.1M153.3 124.2v.1M153.3 124.4v.1M153.3 124.6v.1M153.3 124.8v.1M153.3 125v.1M153.3 125.2v.1M153.3 125.4v.1"/>
<path d="M153.3 125.6v.1M153.3 125.8v.1M153.3 126v.1M153.3 126.2v.1M153.3 126.4h.1M153.3 126.6v.1M153.3 126.8h.1M153.3 127h.1M153.3 127.2v.1M153.3 127.4h.1M153.3 127.6h.1M153.3 127.8h.1"/>
<path d="M153.3 127.9v.1M153.3 128.1v.1M153.3 128.4h.1M153.3 128.5v.1M153.3 128.7v.1M153.3 128.9v.1M153.3 129.1v.1M153.3 129.3v.1M153.3 129.5v.1M153.3 129.7v.1M153.3 129.9v.1M153.3 130.1v.1"/>
<path d="M153.3 130.3v.1M153.3 130.5v.1M153.3 130.7v.1M153.3 130.9v.1M153.3 131.1v.1M153.3 131.3v.1M153.3 131.5v.1M153.3 131.7v.1M153.3 131.9v.1M153.3 132.1v.1M153.3 132.3v.1M153.3 132.5h.1"/>
<path d="M153.3 132.7v.1M153.3 132.9h.1M153.3 133.1h.1M153.3 133.3v.1M153.3 133.5h.1M153.3 133.6v.1M153.3 133.9h.1M153.3 134v.1"/>
<circle cx="97.7" cy="36.2" r="1.17"/>
<circle cx="155.8" cy="36.2" r="1.17"/>
<circle cx="155.3" cy="94.7" r=".13"/>
<circle cx="157.5" cy="94.7" r=".13"/>
<circle cx="157.5" cy="94.7" r=".51"/>
<circle cx="157.5" cy="94.7" r=".78"/>
<circle cx="157.5" cy="94.7" r="1.11"/>
</g>
<!-- layer: 0 -->
<g fill="none" stroke="#000" stroke-width=".18">
<path d="M10.8 9.3h275.3v191.6h-275.3zM12.2 10.8h272.4v188.6h-272.4zM88.6 38.1h9M88.8 30.2h3.5l4.4 5.5M90.4 39.9v18.7M112 31.1h-1.5v11.7h1.5M130.7 27.4h-4.2l-6.1 6.6M205.7 37.8l7.9 4.2M212.6 33.4l.1 12.1M212.6 38.9h10.6v12.6M213.6 38.4v1M214.4 35.1h1"/>
<path d="M215.4 38.4v1.1M216.4 38.9v1.6h-3.8M220.9 35.1h.9M223.6 38.6h-11M223.6 33.4v18.1h-.5M228.6 36.9l-7.9 4.3M111.7 58l-1.5 1.5M113.5 58l-3.3 3.2M115.2 58l-5 4.9M115.9 59l-4.3 4.3M137.8 58l-.2 .2M139.5 58l-1.9 1.9"/>
<path d="M141.3 58l-3.7 3.7M143 58l-5.4 5.3M143.3 59.5l-3.9 3.8M147.2 52.5h13.5M204.4 44.5l7.9 4.3M212.6 47.2h3.3v6.6h-3.3zM212.7 45.6l1.6 1.6M212.8 40.4l-.2 .2M212.8 40.8v4.7M212.8 45.5l1.5 1.4h.2M212.9 40.5v-1.3h3.3v1.3M213.4 44.1h8.7"/>
<path d="M213.9 45.8a.74 .74 0 0 0 .7 .7M213.9 42.3h.1M213.9 45.8h.1M213.9 45.6h1.5M213.9 42.5h1.5M213.9 42.3v3.5M214.3 47.2h.2M214.5 46.9l1.5-1.4 .1 .1-1.6 1.6M214.6 41.6h.1M214.6 46.5h.1M214.6 41.3v5.9M215.2 43.1h3.4v2h-3.4z"/>
<path d="M215.2 45.1h.1M215.4 45.8a.74 .74 0 0 1-.8 .7M215.4 42.3a.74 .74 0 0 0-.8-.7 .74 .74 0 0 0-.7 .7M215.4 45.8h.1M215.4 42.3h.1M215.4 42.3v3.5M215.9 49.2h2.4v1.9h-2.4l2.3-.2v-1.6zM215.9 49.2h.1M215.9 51.1h.1M216.1 40.6l.1 .2M216.1 40.6h-3.2l-.1 .2M216.2 40.4l.2 .2"/>
<path d="M216.4 40.6v1.6h-.1v-1.4M216.8 51.1l-8 3.1M218.2 49.3h.1M218.2 50.9h.1M218.3 49.2h.1M218.3 48.9h4v17.9M218.6 45.1h.1M218.6 43.1h.1M220.4 40.7h-1.8v7.9h1.8M220.4 48.9v-8.4h-2.1v26.3M222.6 54.7l7.9 4.5M90.4 62.1v18.8"/>
<path d="M94.1 73.6v1.8h9.1v-1.8M115.9 60.7l-2.6 2.6M115.9 62.5l-.8 .8M143.3 61.2l-2.1 2.1M143.3 62.9l-.4 .4M207.5 77.8l8 4.2M214.8 65.1h1.7M224 65.1h1.8M88.6 82.6h14.5M90.4 84.4v21.4M146.5 86.3v.7h.5M147 86.3v.7"/>
<path d="M149.2 86.3h.3M151.7 86.3h.5v.7h-.5zM159.7 85.7h6.6M164.6 87.5v20.6M213 82.2h4.4v2.3h-4.4zM213 85.6l-7.9 3.1M213.4 86.7v-2.2l.1 2.1h1.4l.2-2.1v2.2M213.7 86.7v.3h.8v3.5h-.8v.2M213.7 90.6h23M213.7 86.8h22.2M223.6 90.7l3.7 6.7M235.9 86.7h-22.7v4h23.5"/>
<path d="M90.4 109.4v21.4M164.6 111.7v20.7M216.9 111.3v25.8h3.9M220.8 110.1v30.3h-1.1v-1.7h1.1M221.1 118.1l8 4.6M58 129.8h3.7l2.9 4.3M88.6 132.6h14.5M122.7 128.1h-1.5v11.6h1.5M164.7 134.1h1.6M216.7 139.8l-7.9 3.1M217 137.1v1h3.8M217.2 138.1v2.3l.2-2.2h1.6l.1 2.2v-2.3"/>
<path d="M220.8 134.5h.3v5.2h-.3M229.3 131.9l-7.9 4.2M20.2 162h67.6v14.7h-67.6zM20.2 169.1h67.6M43.8 162v14.7M69.3 162v14.7M193.6 166.8h91v2.8h-91zM193.6 178.1h35.5M194.2 167.6h.6M194.5 167.6v.9M195 168.1l.3-.2h.2l.1 .6M195 167.6v.9"/>
<path d="M195.9 167.6h.1M195.9 167.9v.6M196.8 168l-.2-.1h-.3v.2l.4 .1 .1 .2-.2 .1-.3-.1M198.2 168a.31 .31 0 0 0-.4 0 .31 .31 0 0 0 0 .4 .31 .31 0 0 0 .4 0M198.2 167.6v.9M198.6 167.9v.6M199 167.9l-.4 .2M199.7 168a.31 .31 0 0 0-.4 0 .31 .31 0 0 0 0 .4 .31 .31 0 0 0 .4 0M199.7 167.9v.6M200.1 167.9l.2 .6 .2-.6 .1 .6 .2-.6M201.1 167.6h.1M201.1 167.9v.6"/>
<path d="M201.5 168.1l.3-.2h.2v.6M201.5 167.9v.6M203 167.9v.7l-.2 .2h-.3M203 168a.33 .33 0 0 0-.5 0 .33 .33 0 0 0 0 .5 .33 .33 0 0 0 .5-.1M203.7 178.1v15M204.8 168l-.1-.1a.57 .57 0 0 1-.8 .5v-.3l.5-.2v-.2l-.2-.1-.1 .1 .1 .4 .4 .4 .2-.1M206.3 168a.33 .33 0 0 0-.5 0 .33 .33 0 0 0 0 .5 .33 .33 0 0 0 .5-.1M206.3 167.6v.9M206.6 168.1h.6a.33 .33 0 0 0-.6-.1 .33 .33 0 0 0 0 .5 .33 .33 0 0 0 .6-.1M208 168l-.3-.1-.3 .1 .5 .3v.2l-.5-.1M208.2 167.6h.1M208.3 167.9v.6"/>
<path d="M209.2 167.9v.7l-.1 .2h-.3M209.2 168a.33 .33 0 0 0-.5 0 .33 .33 0 0 0 0 .5 .33 .33 0 0 0 .5-.1M209.6 168.1l.2-.2h.2l.1 .6M209.6 167.9v.6M211 167.6h.1M211 167.9v.6M211.9 168l-.2-.1-.4 .1 .6 .3v.2l-.6-.1M212.7 167.9h.3M212.9 167.6v.8l.2 .1M213.4 168.1l.2-.2h.2l.1 .6M213.4 167.6v.9M214.2 168.1h.6a.31 .31 0 0 0-.5-.1 .31 .31 0 0 0 0 .5 .31 .31 0 0 0 .5-.1"/>
<path d="M215.7 168a.31 .31 0 0 1 .5 0 .31 .31 0 0 1 0 .4 .31 .31 0 0 1-.5 0M215.7 167.9v1M216.6 167.9v.6M217 167.9h-.3l-.1 .2M218.1 168a.31 .31 0 0 1 .5 0 .31 .31 0 0 1 0 .4 .31 .31 0 0 1-.5 0M218.1 167.9v1M219 168.1h.5a.31 .31 0 0 0-.4-.1 .31 .31 0 0 0 0 .5 .31 .31 0 0 0 .4-.1M219.1 178.1v15M219.9 167.9v.6M220.2 167.9h-.2l-.1 .2M220.4 167.9h.3M220.5 167.6v.8l.2 .1"/>
<path d="M220.9 167.9l.3 .6 .3-.6M221.2 168.5l-.3 .4M223.2 167.9h.3M223.5 167.6l-.2 .1v.8M225.1 167.6v.9l-.7-.9v.9M225.4 167.6v.9M225.8 167.6v.9M225.8 168h.7M226.5 167.6v.9M226.7 167.6l.4 .9 .4-.9M227.6 168.5l.3-.9 .4 .9M227.7 168.2h.5"/>
<path d="M229 167.6h.7M229.1 169.6v29.8M229.3 167.6v.9M229.9 168h.4M230.5 167.6h-.6v.9h.6M231.5 167.8l-.1-.1a.42 .42 0 0 0-.6 .3 .42 .42 0 0 0 .6 .4l.1-.1M231.8 168h.7M231.8 167.6v.9M232.5 167.6v.9M233.5 167.6v.9l-.7-.9v.9M234.9 167.6v.9h.6M237.4 167.8l-.1-.1a.46 .46 0 0 0-.7 .3 .46 .46 0 0 0 .6 .5l.2-.2v-.2h-.2"/>
<path d="M237.7 167.6v.9M238.1 168h.4M238.7 167.6h-.6v.9h.6M239.6 167.7l-.2-.1-.5 .1 .1 .2 .5 .2 .1 .2-.2 .2-.5-.1M240 168.4h.1M241.7 167.6v.9l-.7-.9v.9M242.8 167.9h.4M243 167.6v.8l.2 .1M244 167.9h.3M244.2 167.6v.8l.2 .1M246.1 168a.31 .31 0 0 1 .5 0 .31 .31 0 0 1 0 .4 .31 .31 0 0 1-.5 0M246.1 167.6v.9"/>
<path d="M247 168.1h.5a.33 .33 0 0 0-.5-.1 .33 .33 0 0 0 0 .5 .33 .33 0 0 0 .5-.1M248.9 168l-.1-.1h-.3v.2l.3 .1 .1 .2-.1 .1-.4-.1M250.2 167.6v.9M251.1 168a.31 .31 0 0 0-.5 0 .31 .31 0 0 0 0 .4 .31 .31 0 0 0 .5 0M251.1 167.6v.9M252.9 167.9v.6M253.3 167.9l-.4 .2M254.6 168a.31 .31 0 0 0-.4 0 .31 .31 0 0 0 0 .4 .31 .31 0 0 0 .4 0M255.9 168a.31 .31 0 0 1 .4 0 .31 .31 0 0 1 0 .4 .31 .31 0 0 1-.4 0M255.9 167.9v1M256.7 167.6h.1M256.8 167.9v.6"/>
<path d="M257.1 168.1h.6a.33 .33 0 0 0-.5-.1 .33 .33 0 0 0 0 .5 .33 .33 0 0 0 .5-.1M258.5 168a.31 .31 0 0 0-.5 0 .31 .31 0 0 0 0 .4 .31 .31 0 0 0 .5 0M258.5 167.6v.9M259.4 167.9h.3M259.5 167.6v.8l.3 .1M262.1 168a.31 .31 0 0 0-.5 0 .31 .31 0 0 0 0 .4 .31 .31 0 0 0 .5 0M262.1 167.9v.6M262.4 168.1l.3-.2h.2v.6M262.4 167.9v.6M263.2 167.9l.3 .6 .3-.6M263.5 168.5l-.3 .4M265.5 167.9h.3"/>
<path d="M265.6 167.6v.8l.3 .1M266.1 168.1l.3-.2h.2l.1 .6M266.1 167.6v.9M267 168.1h.6a.32 .32 0 0 0-.5-.2 .32 .32 0 0 0-.1 .5 .32 .32 0 0 0 .4 .1l.2-.1M267.9 167.9v.6M268.2 167.9l-.3 .2M269.6 168a.31 .31 0 0 0-.5 0 .31 .31 0 0 0 0 .4 .31 .31 0 0 0 .5 0M270.8 168.1l.3-.2h.2v.6M270.8 167.9v.6M272.2 168a.31 .31 0 0 0-.4 0 .31 .31 0 0 0 0 .4 .31 .31 0 0 0 .4 0M272.5 168.1h.6a.33 .33 0 0 0-.5-.1 .33 .33 0 0 0 0 .5 .33 .33 0 0 0 .5-.1M273.4 167.9v.6"/>
<path d="M273.8 167.9l-.4 .2M274 168.1l.2-.2h.3v.6M274 167.9v.6M275 168.4h.1M284.6 169.6v29.8M284.6 169.6h-91v29.8M114.9 199.4h169.7M193.6 189.9h91M193.6 186.8h91M193.6 183.6h91M193.6 180.5h91M193.6 193.1h91"/>
<path d="M193.6 196.3h91M248.9 193.1v3.2M264.3 193.1v3.2"/>
<circle cx="217.5" cy="168.2" r=".32"/>
<circle cx="222.6" cy="168.2" r=".33"/>
<circle cx="234.2" cy="168" r=".46"/>
<circle cx="236" cy="168" r=".46"/>
<circle cx="242.3" cy="168.2" r=".32"/>
<circle cx="244.9" cy="168.2" r=".32"/>
<circle cx="249.5" cy="168.2" r=".32"/>
<circle cx="252.3" cy="168.2" r=".33"/>
<circle cx="255.2" cy="168.2" r=".32"/>
<circle cx="260.3" cy="168.2" r=".32"/>
<circle cx="264.9" cy="168.2" r=".32"/>
<circle cx="270.2" cy="168.2" r=".32"/>
</g>
<!-- layer: at_Rect -->
<path d="M157.1 86h.6" fill="none" stroke="#000" stroke-width=".18"/>
<!-- layer: 0 -->
<g fill="#000" stroke="#000" stroke-width=".18">
<path d="M90.4 38.1l.2 1.8h-.5zM96.6 35.7h.1zM212.6 35.1l1.8-.3v.6zM221.8 34.8l1.8 .3-1.8 .3zM147.1 52.5h.1zM212.4 48.7l.2 .2-.3-.1zM213.7 42l.2 .2-.3-.1zM216.7 51.1l.4-.1-.3 .2zM220.4 41.4l.2-.3 .1 .2zM222.3 54.5l.3 .1-.1 .1zM216.5 64.8l1.8 .3-1.8 .3zM222.3 65.1l1.7-.3v.6z"/>
<path d="M90.4 82.6l.2 1.8h-.5zM90.1 80.9h.5l-.2 1.7zM164.6 85.7l.3 1.8h-.6zM213 85.6l.3-.1-.3 .2zM215.5 82l.2 .2-.3-.1zM223.3 90.6l.4 .1-.1 .1zM220.8 117.9l.4 .1-.1 .1zM64.6 134v.1zM90.1 130.8h.5l-.2 1.8zM164.3 132.4h.6l-.3 1.7zM216.7 139.8l.3-.1-.3 .2zM221.1 136.3l.3-.2v.1z"/>
</g>
<g font-size="3.7">
<text x="21.9" y="183">DOOR TYPE- L.H.S</text>
<text x="21.9" y="187.9">REVISION 1- DETAILED SECTIONS DRAWN AS PER REQUEST.</text>
<text x="21" y="194.1">COLOR OF DOOR - RAL 9002(GREY WHITE)</text>
</g>
<g font-size="2.9">
<text x="119.5" y="105.5">PUF PANEL</text>
<text x="119.5" y="108.9">60mm THK.</text>
</g>
<g font-size="2.7">
<text x="91.5" y="140.9">INSIDE ELEVATION</text>
<text x="21.7" y="166.7">CLEAR WIDTH</text>
<text x="46.6" y="166.7">CLEAR HEIGHT</text>
<text x="73.1" y="166.7">QUANTITY</text>
<text x="27" y="174.3">1700</text>
<text x="51.9" y="174.3">3000</text>
<text x="78" y="174.3">01</text>
</g>
<g font-size="2.5">
<text x="130.7" y="28.3">TRACK</text>
<text x="78.5" y="31.1">WHEELS</text>
<text x="111" y="30.6">A</text>
<text x="216" y="36">168</text>
<text x="110.5" y="45.4">A</text>
<text x="160.8" y="51.9">Acrylic Sheet</text>
<text x="160.6" y="54.9">5mm THK.</text>
<text x="87.5" y="61.2">1425</text>
<text x="226.6" y="65.9">60</text>
<text x="93.4" y="72.9">B</text>
<text x="102.4" y="72.9">B</text>
<text x="87.5" y="108.5">1600</text>
<text x="161.7" y="110.8">1550</text>
<text x="53.6" y="130.6">FFL</text>
<text x="121.6" y="127.6">C</text>
<text x="121" y="142.4">C</text>
</g>
<g font-size="2.4">
<text x="257.1" y="172.2">NIHVA TECHNOLOGIES</text>
<text x="260.7" y="174.9">PVT. LTD.</text>
<text x="274.2" y="174.9">PUNE</text>
</g>
<g font-size="2.2">
<text x="212.3" y="69.7">SECTION 'AA'</text>
<text x="213" y="104.4">SECTION 'BB'</text>
<text x="215" y="148.1">SECTION 'CC'</text>
<text x="204.3" y="173.8">SLIDING DOOR</text>
<text x="230.1" y="182.9">CLIENT -PACKTIME INNOVATION PVT.LTD.</text>
<text x="230.2" y="186">PROJECT -</text>
<text x="230" y="189.1">SITE - CHAKAN</text>
<text x="229.7" y="195.4">SCALE: NTS</text>
<text x="230.1" y="192.3">DWG. NO. : NIHVA/17-18/0197/R01</text>
<text x="249.5" y="195.4">WT:</text>
<text x="265.2" y="195.4">SHEET: 01 OF 01</text>
</g>
<g font-size="1.8">
<text x="198.4" y="38.4">ROLLER</text>
<text x="228.4" y="37.6">BRACKET</text>
<text x="193" y="45.1">MAIN FRAME</text>
<text x="182.5" y="54.8">EPDM DOUBLE FLAP GASKET</text>
<text x="230.3" y="59.9">DOOR</text>
<text x="196.1" y="78.4">MAIN FRAME</text>
<text x="178.8" y="89.4">EPDM DOUBLE FLAP GASKET</text>
<text x="200.3" y="98.8">PUF PANEL + ACRYLIC SECTION UPPER PART</text>
<text x="229" y="123.4">DOOR</text>
<text x="229.2" y="132.5">BOTTOM GUIDE PLATE</text>
<text x="182.4" y="143.6">EPDM DOUBLE FLAP GASKET</text>
<text x="260.7" y="178.6">Email:- info@nihva.com</text>
<text x="262.8" y="176.8">Tel : 020 66304033</text>
<text x="205.4" y="185.5">SHEKHAR</text>
<text x="205.5" y="182.8">OMKAR</text>
<text x="208.8" y="180">SIGN</text>
<text x="220.1" y="182.4">23/09/17</text>
<text x="220.1" y="185.5">23/09/17</text>
<text x="221.2" y="180">DATE</text>
<text x="257.8" y="180.3">Website:- www.nihva.com</text>
<text x="205.4" y="191.8">SHEKHAR</text>
<text x="220.1" y="191.9">23/09/17</text>
</g>
<g font-size="1.6">
<text x="194.2" y="185.5">CHECK</text>
<text x="194.2" y="182.8">DRAWN</text>
<text x="194.2" y="189.1">REV.</text>
<text x="194.2" y="192.2">APPROVAL</text>
</g>
<g font-size="1.5">
<text x="194.3" y="194.7">If any queries contact : projects@nihva.com</text>
<text x="201.9" y="198.3">ALL DIMENSION ARE IN mm</text>
</g>
<text font-size="1.4" x="195.3" y="171.8">TITLE</text>
</svg>
